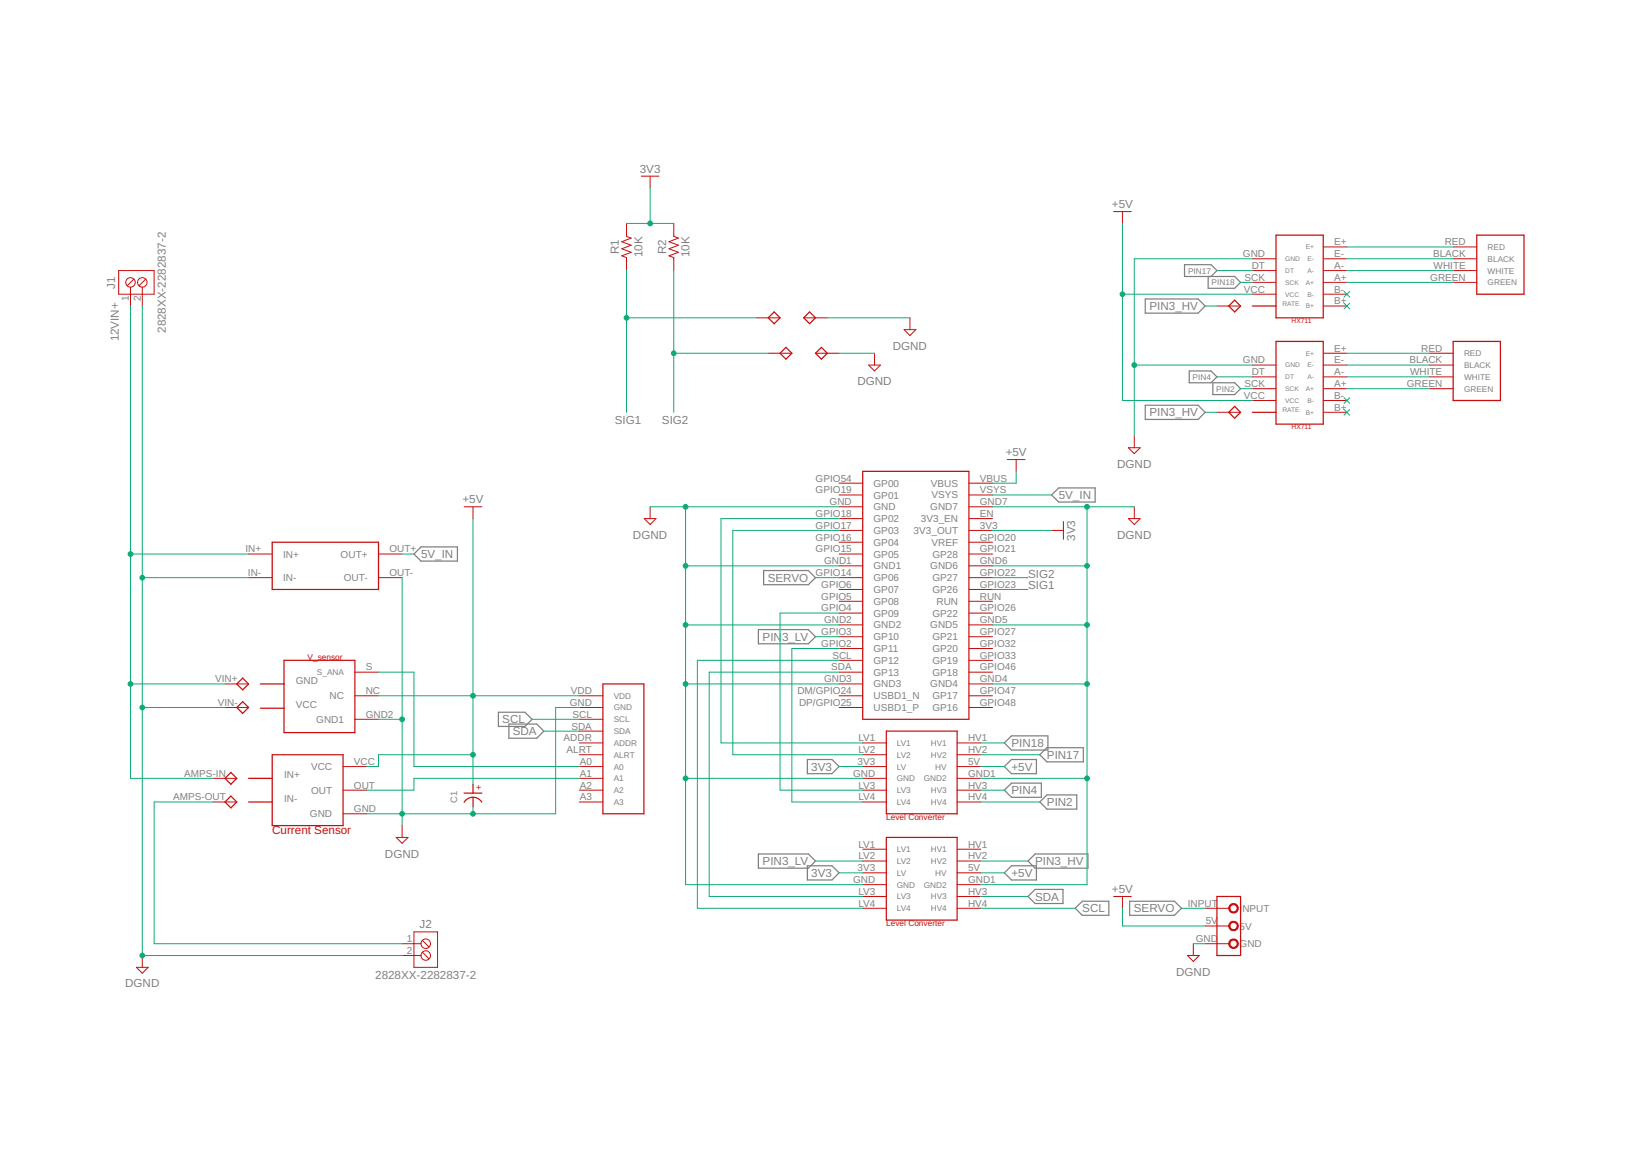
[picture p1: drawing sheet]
<svg xmlns="http://www.w3.org/2000/svg" width="420mm" height="297mm" viewBox="0 0 420 297" stroke-linecap="round" stroke-linejoin="round" font-family="sans-serif">
<g fill="none" stroke="#808080" stroke-width=".32">
<path d="M295.6 77.2h13.6l1.8 1.8-1.8 1.8h-13.6zM311.8 71.4v3h6.8l1.6-1.5-1.6-1.5h-12.9v-3.1h6.8l1.6 1.5-1.6 1.6M306.9 95.7h5.6l1.6 1.6-1.6 1.5h-5.6zM313 98.8h5.6l1.6 1.5-1.6 1.5h-5.6zM295.6 104.6h13.6l1.8 1.8-1.8 1.8h-13.6zM271.4 127.7l1.8-1.8h9.4v3.7h-9.4zM108.6 141.1h9.4v3.7h-9.4l-1.8-1.8zM197.1 147.2h11.5l1.9 1.9-1.9 1.8h-11.5zM195.7 162.5h12.9l1.9 1.8-1.9 1.8h-12.9zM128.6 183.8h6.9l1.8 1.8-1.8 1.9h-6.9zM131.3 186.9h7.2l1.9 1.8-1.9 1.8h-7.2zM208.4 196h6.3l1.9 1.8-1.9 1.9h-6.3z"/>
<path d="M259.2 197.8l1.8-1.8h6.5v3.7h-6.5zM259.2 191.7l1.8-1.8h9.4v3.7h-9.4zM268.4 194.8l1.8-1.8h9.4v3.6h-9.4zM259.2 203.9l1.8-1.8h7.8v3.7h-7.8zM268.4 207l1.8-1.9h7.7v3.7h-7.7zM195.7 220.4h12.9l1.9 1.8-1.9 1.8h-12.9zM208.4 223.4h6.3l1.9 1.9-1.9 1.8h-6.3zM259.2 225.3l1.8-1.9h6.5v3.7h-6.5zM265.3 231.4l1.8-1.9h7.2v3.7h-7.2zM265.3 222.2l1.8-1.8h13.7v3.6h-13.7zM277.5 234.4l1.8-1.8h6.9v3.6h-6.9zM291.5 232.6h11.6l1.8 1.8-1.8 1.8h-11.6z"/>
</g>
<g fill="none" stroke="#c90d0c" stroke-width=".26">
<path d="M161.7 57.7v3.3l1.2 .4-2.4 1 2.4 .9-2.4 .9 2.4 .9-2.4 .9 1.2 .5v3.3M165.5 45.5h4.6M167.8 45.5v3M173.9 57.7v3.3l1.2 .4-2.4 1 2.4 .9-2.4 .9 2.4 .9-2.4 .9 1.2 .5v3.3M287.4 54.6h4.6M289.7 54.6v3.1M30.6 69.8h9.2v6.1h-9.2zM33.7 74.1v4.9M34.5 72l-1.7 1.7M36.7 74.1v4.9M37.6 72l-1.7 1.7M314.1 79h6.1"/>
<path d="M323.2 75.9h6.1M323.2 69.8h6.1M323.2 66.8h6.1M323.2 72.9h6.1M341.5 75.9h6.1M341.5 69.8h6.1M341.5 63.7h6.1M341.5 66.8h6.1M341.5 72.9h6.1M341.5 79h6.1M375 69.8h6.1M375 63.7h6.1"/>
<path d="M375 66.8h6.1M375 72.9h6.1M195.2 82h6.1M198.3 91.2h6.1M207.4 82h6.1M210.5 91.2h6.1M224.2 94.2h3l-1.5 1.5zM225.7 91.2v3M233.3 85.1h3.1l-1.6 1.5zM234.8 82v3.1M323.2 94.2h6.1M323.2 97.3h6.1"/>
<path d="M341.5 91.2h6.1M341.5 94.2h6.1M341.5 97.3h6.1M368.9 91.2h6.1M368.9 94.2h6.1M368.9 97.3h6.1M260 118.6h4.5M262.3 118.6v3M291.2 115.5h3.1l-1.6 1.6zM292.7 112.5v3M314.1 106.4h6.1M323.2 100.3h6.1"/>
<path d="M323.2 103.4h6.1M341.5 100.3h6.1M341.5 103.4h6.1M341.5 106.4h6.1M368.9 100.3h6.1M119.8 130.8h4.6M122.1 130.8v3M166.3 133.8h3l-1.5 1.6zM167.8 130.8v3M216.6 124.7h6.1M216.6 127.7h6.1M216.6 130.8h6.1"/>
<path d="M216.6 133.8h6.1M216.6 136.9h6.1M216.6 139.9h6.1M250.1 124.7h6.1M250.1 127.7h6.1M250.1 130.8h6.1M250.1 133.8h6.1M250.1 136.9h6.1M250.1 139.9h6.1M271.4 136.9h3M274.4 134.6v4.6M291.2 133.8h3.1l-1.6 1.6z"/>
<path d="M292.7 130.8v3M64.2 143h6.1M64.2 149.1h6.1M97.7 143h6.1M97.7 149.1h6.1M216.6 143h6.1M216.6 146h6.1M216.6 149.1h6.1M216.6 152.1h6.1M216.6 155.2h6.1M216.6 158.2h6.1M250.1 143h6.1"/>
<path d="M250.1 146h6.1M250.1 149.1h6.1M250.1 152.1h6.1M250.1 155.2h6.1M250.1 158.2h6.1M58.1 176.5h6.1M91.6 173.5h6.1M91.6 179.6h6.1M149.5 179.6h6.1M216.6 161.3h6.1M216.6 164.3h6.1M216.6 167.4h6.1"/>
<path d="M216.6 170.4h6.1M216.6 173.5h6.1M216.6 176.5h6.1M216.6 179.6h6.1M250.1 161.3h6.1M250.1 164.3h6.1M250.1 167.4h6.1M250.1 170.4h6.1M250.1 173.5h6.1M250.1 176.5h6.1M250.1 179.6h6.1M58.1 182.6h6.1"/>
<path d="M88.5 197.8h6.1M91.6 185.6h6.1M149.5 182.6h6.1M149.5 188.7h6.1M149.5 185.6h6.1M149.5 191.7h6.1M149.5 194.8h6.1M149.5 197.8h6.1M216.6 182.6h6.1M222.7 191.7h6M222.7 194.8h6M222.7 197.8h6"/>
<path d="M247 191.7h6.1M247 194.8h6.1M247 197.8h6.1M250.1 182.6h6.1M55 200.9h6.1M55 207h6.1M88.5 203.9h6.1M88.5 210h6.1M102.3 216.1h3l-1.5 1.5zM103.8 213.1v3M149.5 200.9h6.1M149.5 203.9h6.1"/>
<path d="M149.5 207h6.1M222.7 200.9h6M222.7 203.9h6M222.7 207h6M222.7 219.2h6M247 200.9h6.1M247 203.9h6.1M247 207h6.1M247 219.2h6.1M222.7 234.4h6M222.7 231.4h6M222.7 222.2h6"/>
<path d="M222.7 225.3h6M222.7 228.3h6M247 234.4h6.1M247 231.4h6.1M247 222.2h6.1M247 225.3h6.1M247 228.3h6.1M287.4 231.4h4.6M289.7 231.4v3M311 234.4h6.1M311 239h6.1M35.2 249.6h3l-1.5 1.6z"/>
<path d="M36.7 246.6v3M103.8 243.5h4.8M103.8 246.6h4.8M106.8 240.5h6.1v9.1h-6.1zM109 245.7l1.7 1.7M109 242.7l1.7 1.7M306.5 246.6h3l-1.5 1.5zM308 243.5v3.1M311 243.5h6.1"/>
<circle cx="33.7" cy="72.9" r="1.23"/>
<circle cx="36.7" cy="72.9" r="1.23"/>
<circle cx="109.9" cy="246.6" r="1.23"/>
<circle cx="109.9" cy="243.5" r="1.23"/>
</g>
<g fill="none" stroke="#c90d0c" stroke-width=".32">
<path d="M318.6 77.4l1.6 1.6-1.6 1.5-1.5-1.5zM323.2 79h6.1M329.3 60.7h12.2v21.3h-12.2zM381.1 60.7h12.2v15.2h-12.2zM199.8 80.5l1.5 1.5-1.5 1.5-1.5-1.5zM201.3 91.2l1.5-1.6 1.6 1.6-1.6 1.5zM207.4 82l1.5-1.5 1.6 1.5-1.6 1.5zM212 89.6l1.5 1.6-1.5 1.5-1.5-1.5zM329.3 88.1h12.2v21.4h-12.2zM375 88.1h12.2v15.3h-12.2zM318.6 104.9l1.6 1.5-1.6 1.5-1.5-1.5zM323.2 106.4h6.1"/>
<path d="M70.3 139.9h27.4v12.2h-27.4zM222.7 121.6h27.4v64h-27.4zM62.6 175l1.6 1.5-1.6 1.5-1.5-1.5zM67.2 176.5h6.1M73.3 170.4h18.3v18.7h-18.3zM155.6 176.5h10.6v33.5h-10.6zM61.1 182.6l1.5-1.5 1.6 1.5-1.6 1.5zM67.2 182.8h6.1M70.3 194.8h18.2v18.3h-18.2zM228.7 188.7h18.3v21.3h-18.3zM58.1 200.9l1.5-1.6 1.5 1.6-1.5 1.5zM58.1 207l1.5-1.6 1.5 1.6-1.5 1.5z"/>
<path d="M64.2 200.9h6.1M64.2 207h6.1M119.8 204.7h4.6M122.1 202.4v2.3M122.1 205.7v2.5M124.3 207a2.67 2.67 0 0 0-4.5 0M228.7 216.1h18.3v21.3h-18.3zM314.1 231.4h6.1v15.2h-6.1z"/>
</g>
<g fill="#c90d0c" stroke="#c90d0c" stroke-width=".26">
<path d="M317.5 233.5a1.24 1.24 0 0 1 1.9 .3 1.24 1.24 0 0 1-.7 1.8 1.24 1.24 0 0 1-1.6-1.2h.3a.93 .93 0 0 1 1.3-.9 .93 .93 0 0 1 .3 1.6 .93 .93 0 0 1-1.5-.4l-.1-.3h-.3z" fill-rule="evenodd"/>
<path d="M317.5 238.1a1.24 1.24 0 0 1 1.9 .2 1.24 1.24 0 0 1-.7 1.9 1.24 1.24 0 0 1-1.6-1.2h.3a.93 .93 0 0 1 1.3-.9 .93 .93 0 0 1 .3 1.5 .93 .93 0 0 1-1.5-.4l-.1-.2h-.3z" fill-rule="evenodd"/>
<path d="M317.5 242.6a1.24 1.24 0 0 1 1.9 .3 1.24 1.24 0 0 1-.7 1.8 1.24 1.24 0 0 1-1.6-1.2h.3a.93 .93 0 0 1 1.3-.8 .93 .93 0 0 1 .3 1.5 .93 .93 0 0 1-1.5-.4l-.1-.3h-.3z" fill-rule="evenodd"/>
</g>
<g fill="none" stroke="#0dab76" stroke-width=".26">
<path d="M161.7 57.7h12.2M167.8 48.5v9.2M289.7 57.7v45.7h33.5M33.7 79v121.9h21.3M36.7 79v167.6h67.1M161.7 69.8v36.6M173.9 69.8v36.6M289.7 75.9h33.5M311 79h3.1M314.1 69.8h9.1M320.2 72.9h3M323.2 66.8h-30.5v45.7"/>
<path d="M346.9 75.2l1.4 1.5M346.9 78.3l1.4 1.4M347.6 72.9h27.4M347.6 69.8h27.4M347.6 66.8h27.4M347.6 63.7h27.4M348.3 75.2l-1.4 1.5M348.3 78.3l-1.4 1.4M161.7 82h33.5M173.9 91.2h24.4M213.5 82h21.3M216.6 91.2h9.1"/>
<path d="M292.7 94.2h30.5M314.1 97.3h9.1M347.6 97.3h21.3M347.6 91.2h21.3M347.6 94.2h21.3M311 106.4h3.1M320.2 100.3h3M346.9 102.6l1.4 1.5M346.9 105.7l1.4 1.4M347.6 100.3h21.3M348.3 102.6l-1.4 1.5M348.3 105.7l-1.4 1.4"/>
<path d="M122.1 133.8v68.6M167.8 130.8h48.8M176.9 130.8v97.5h45.8M216.6 136.9h-27.5v57.9h33.6M216.6 133.8h-30.5v57.9h36.6M256.2 136.9h15.2M256.2 130.8h36.5M256.2 127.7h15.2M262.3 121.6v3.1h-6.1M280.5 130.8v97.5h-27.4M33.7 143h30.5M36.7 149.1h27.5"/>
<path d="M103.8 149.1v64M103.8 143h3M176.9 146h39.7M210.5 149.1h6.1M216.6 158.2h-15.3v45.7h21.4M256.2 146h24.3M256.2 149.1h9.1M256.2 152.1h9.1M33.7 176.5h24.4M97.7 173.5h9.1v24.3h42.7M97.7 179.6h51.8M176.9 161.3h39.7"/>
<path d="M176.9 176.5h39.7M210.5 164.3h6.1M216.6 167.4h-12.2v39.6h18.3M216.6 170.4h-36.6v64h42.7M216.6 173.5h-33.6v57.9h39.7M256.2 161.3h24.3M256.2 176.5h24.3M36.7 182.6h21.4M97.7 185.6h6.1M122.1 194.8h-24.4v3h-3.1M137.3 185.6h12.2M140.4 188.7h9.1"/>
<path d="M149.5 182.6h-6.1v27.4h-48.8M216.6 197.8h6.1M253.1 197.8h6.1M253.1 191.7h6.1M253.1 194.8h15.3M55 207h-15.2v36.5h64M122.1 208.2v1.8M149.5 200.9h-42.7v3h-12.2M176.9 200.9h45.8M253.1 207h15.3M253.1 203.9h6.1M253.1 200.9h27.4"/>
<path d="M210.5 222.2h12.2M216.6 225.3h6.1M253.1 225.3h6.1M253.1 234.4h24.4M253.1 231.4h12.2M253.1 222.2h12.2M289.7 234.4v4.6h21.3M304.9 234.4h6.1M308 243.5h3"/>
</g>
<g fill="#0dab76" stroke="#0dab76" stroke-width=".26">
<circle cx="167.8" cy="57.7" r=".61"/>
<circle cx="176.9" cy="130.8" r=".61"/>
<circle cx="176.9" cy="146" r=".61"/>
<circle cx="176.9" cy="161.3" r=".61"/>
<circle cx="176.9" cy="176.5" r=".61"/>
<circle cx="176.9" cy="200.9" r=".61"/>
<circle cx="103.8" cy="185.6" r=".61"/>
<circle cx="103.8" cy="210" r=".61"/>
<circle cx="122.1" cy="210" r=".61"/>
<circle cx="36.7" cy="149.1" r=".61"/>
<circle cx="36.7" cy="246.6" r=".61"/>
<circle cx="36.7" cy="182.6" r=".61"/>
<circle cx="280.5" cy="176.5" r=".61"/>
<circle cx="280.5" cy="161.3" r=".61"/>
<circle cx="280.5" cy="146" r=".61"/>
<circle cx="280.5" cy="130.8" r=".61"/>
<circle cx="280.5" cy="200.9" r=".61"/>
<circle cx="292.7" cy="94.2" r=".61"/>
<circle cx="289.7" cy="75.9" r=".61"/>
<circle cx="122.1" cy="179.6" r=".61"/>
<circle cx="122.1" cy="194.8" r=".61"/>
<circle cx="33.7" cy="143" r=".61"/>
<circle cx="33.7" cy="176.5" r=".61"/>
<circle cx="161.7" cy="82" r=".61"/>
<circle cx="173.9" cy="91.2" r=".61"/>
</g>
<g font-size="3" fill="#808080">
<text x="165.1" y="44.5">3V3</text>
<text x="287" y="53.7">+5V</text>
<text x="159.7" y="65.7" transform="rotate(-90 159.7 65.7)">R1</text>
<text x="171.9" y="65.7" transform="rotate(-90 171.9 65.7)">R2</text>
<text x="165.8" y="66.4" transform="rotate(-90 165.8 66.4)">10K</text>
<text x="178" y="66.4" transform="rotate(-90 178 66.4)">10K</text>
<text x="29.7" y="74.5" transform="rotate(-90 29.7 74.5)">J1</text>
<text x="296.7" y="80.1">PIN3_HV</text>
<text x="30.6" y="88.1" transform="rotate(-90 30.6 88.1)">12VIN+</text>
<text x="42.8" y="85.9" transform="rotate(-90 42.8 85.9)">2828XX-2282837-2</text>
<text x="230.4" y="90.3">DGND</text>
<text x="221.3" y="99.4">DGND</text>
<text x="296.7" y="107.5">PIN3_HV</text>
<text x="158.6" y="109.5">SIG1</text>
<text x="170.8" y="109.5">SIG2</text>
<text x="259.6" y="117.7">+5V</text>
<text x="288.3" y="120.7">DGND</text>
<text x="119.4" y="129.9">+5V</text>
<text x="273.2" y="128.8">5V_IN</text>
<text x="163.4" y="139">DGND</text>
<text x="277.5" y="139.6" transform="rotate(-90 277.5 139.6)">3V3</text>
<text x="288.3" y="139">DGND</text>
<text x="108.7" y="144">5V_IN</text>
<text x="265.3" y="149.1">SIG2</text>
<text x="198.1" y="150.1">SERVO</text>
<text x="265.3" y="152.1">SIG1</text>
<text x="196.8" y="165.4">PIN</text>
<text x="201.8" y="165.4">3_LV</text>
<text x="129.6" y="186.7">SCL</text>
<text x="132.3" y="189.8">SDA</text>
<text x="261" y="192.8">PIN18</text>
<text x="270.2" y="195.9">PIN17</text>
<text x="209.4" y="198.9">3V3</text>
<text x="261" y="198.9">+5V</text>
<text x="261" y="205">PIN4</text>
<text x="270.2" y="208">PIN2</text>
<text x="99.4" y="221.3">DGND</text>
<text x="196.8" y="223.3">PIN3_LV</text>
<text x="209.4" y="226.3">3V3</text>
<text x="261" y="226.3">+5V</text>
<text x="267.1" y="223.3">PIN3_HV</text>
<text x="267.1" y="232.4">SDA</text>
<text x="287" y="230.4">+5V</text>
<text x="108.3" y="239.6">J2</text>
<text x="279.3" y="235.5">SCL</text>
<text x="292.6" y="235.5">SERVO</text>
<text x="303.6" y="251.8">DGND</text>
<text x="32.3" y="254.8">DGND</text>
<text x="96.8" y="252.7">2828XX-2282837-2</text>
</g>
<text font-size="3" fill="#c90d0c" x="70.3" y="215.2">Current Sensor</text>
<g font-size="2.6" fill="#808080">
<text x="344.3" y="63.3">E+</text>
<text x="372.9" y="63.3">RED</text>
<text x="320.8" y="66.4">GND</text>
<text x="323.1" y="69.4">DT</text>
<text x="344.3" y="66.4">E-</text>
<text x="344.3" y="69.4">A-</text>
<text x="369.9" y="66.4">BLACK</text>
<text x="370" y="69.4">WHITE</text>
<text x="33.3" y="77.8" transform="rotate(-90 33.3 77.8)">1</text>
<text x="36.3" y="77.8" transform="rotate(-90 36.3 77.8)">2</text>
<text x="321" y="75.5">VCC</text>
<text x="321.2" y="72.5">SCK</text>
<text x="344.3" y="72.5">A+</text>
<text x="344.3" y="75.5">B-</text>
<text x="369.1" y="72.5">GREEN</text>
<text x="344.3" y="78.6">B+</text>
<text x="320.8" y="93.8">GND</text>
<text x="344.3" y="90.7">E+</text>
<text x="344.3" y="93.8">E-</text>
<text x="363.8" y="93.8">BLACK</text>
<text x="366.8" y="90.7">RED</text>
<text x="321.2" y="99.9">SCK</text>
<text x="323.1" y="96.8">DT</text>
<text x="344.3" y="96.8">A-</text>
<text x="344.3" y="99.9">A+</text>
<text x="363" y="99.9">GREEN</text>
<text x="363.9" y="96.8">WHITE</text>
<text x="321" y="102.9">VCC</text>
<text x="344.3" y="102.9">B-</text>
<text x="344.3" y="106">B+</text>
<text x="210.5" y="124.3">GPIO54</text>
<text x="225.4" y="125.6">GP00</text>
<text x="240.2" y="125.6">VBUS</text>
<text x="252.9" y="124.3">VBUS</text>
<text x="210.5" y="127.3">GPIO19</text>
<text x="214.1" y="130.4">GND</text>
<text x="225.4" y="128.7">GP01</text>
<text x="225.4" y="131.7">GND</text>
<text x="240.1" y="131.7">GND7</text>
<text x="240.4" y="128.6">VSYS</text>
<text x="252.9" y="130.4">GND7</text>
<text x="252.9" y="127.3">VSYS</text>
<text x="210.5" y="133.4">GPIO18</text>
<text x="210.5" y="136.5">GPIO17</text>
<text x="225.4" y="134.7">GP02</text>
<text x="225.4" y="137.8">GP03</text>
<text x="235.8" y="137.8">3V3_OUT</text>
<text x="237.7" y="134.7">3V3_EN</text>
<text x="252.9" y="136.5">3V3</text>
<text x="252.9" y="133.4">EN</text>
<text x="63.4" y="142.6">IN+</text>
<text x="73.1" y="143.9">IN+</text>
<text x="87.9" y="143.9">OUT+</text>
<text x="100.5" y="142.6">OUT+</text>
<text x="210.5" y="139.5">GPIO16</text>
<text x="210.5" y="142.6">GPIO15</text>
<text x="225.4" y="140.8">GP04</text>
<text x="225.4" y="143.9">GP05</text>
<text x="240.4" y="140.8">VREF</text>
<text x="240.7" y="143.9">GP28</text>
<text x="252.9" y="142.6">GPIO21</text>
<text x="252.9" y="139.5">GPIO20</text>
<text x="64" y="148.6">IN-</text>
<text x="73.1" y="150">IN-</text>
<text x="88.7" y="150">OUT-</text>
<text x="100.5" y="148.6">OUT-</text>
<text x="210.5" y="148.6">GPIO14</text>
<text x="212.7" y="145.6">GND1</text>
<text x="225.4" y="146.9">GND1</text>
<text x="225.4" y="150">GP06</text>
<text x="240.1" y="146.9">GND6</text>
<text x="240.7" y="150">GP27</text>
<text x="252.9" y="148.6">GPIO22</text>
<text x="252.9" y="145.6">GND6</text>
<text x="211.9" y="151.7">GPIO6</text>
<text x="211.9" y="154.7">GPIO5</text>
<text x="225.4" y="153">GP07</text>
<text x="240.7" y="153">GP26</text>
<text x="252.9" y="154.7">RUN</text>
<text x="252.9" y="151.7">GPIO23</text>
<text x="211.9" y="157.8">GPIO4</text>
<text x="212.7" y="160.8">GND2</text>
<text x="225.4" y="156.1">GP08</text>
<text x="225.4" y="159.1">GP09</text>
<text x="240.7" y="159.1">GP22</text>
<text x="241.7" y="156.1">RUN</text>
<text x="252.9" y="160.8">GND5</text>
<text x="252.9" y="157.8">GPIO26</text>
<text x="211.9" y="163.9">GPIO3</text>
<text x="211.9" y="166.9">GPIO2</text>
<text x="225.4" y="162.2">GND2</text>
<text x="225.4" y="165.2">GP10</text>
<text x="240.1" y="162.2">GND5</text>
<text x="240.7" y="165.2">GP21</text>
<text x="252.9" y="166.9">GPIO32</text>
<text x="252.9" y="163.9">GPIO27</text>
<text x="94.4" y="173">S</text>
<text x="214.5" y="173">SDA</text>
<text x="214.8" y="170">SCL</text>
<text x="225.4" y="168.3">GP11</text>
<text x="225.4" y="171.3">GP12</text>
<text x="240.7" y="171.3">GP19</text>
<text x="240.7" y="168.3">GP20</text>
<text x="252.9" y="173">GPIO46</text>
<text x="252.9" y="170">GPIO33</text>
<text x="55.5" y="176.1">VIN+</text>
<text x="76.4" y="176.5">GND</text>
<text x="94.4" y="179.1">NC</text>
<text x="147.3" y="179.1">VDD</text>
<text x="205.8" y="179.1">DM/GPIO24</text>
<text x="212.7" y="176.1">GND3</text>
<text x="225.4" y="174.4">GP13</text>
<text x="225.4" y="177.4">GND3</text>
<text x="240.1" y="177.4">GND4</text>
<text x="240.7" y="174.4">GP18</text>
<text x="252.9" y="179.1">GPIO47</text>
<text x="252.9" y="176.1">GND4</text>
<text x="56.2" y="182.2">VIN-</text>
<text x="76.4" y="182.6">VCC</text>
<text x="85.1" y="180.5">NC</text>
<text x="94.4" y="185.2">GND2</text>
<text x="147.1" y="182.2">GND</text>
<text x="147.8" y="185.2">SCL</text>
<text x="206.2" y="182.2">DP/GPIO25</text>
<text x="225.4" y="180.5">USBD1_N</text>
<text x="225.4" y="183.5">USBD1_P</text>
<text x="240.7" y="183.5">GP16</text>
<text x="240.7" y="180.5">GP17</text>
<text x="252.9" y="182.2">GPIO48</text>
<text x="81.6" y="186.5">GND1</text>
<text x="145.5" y="191.3">ADDR</text>
<text x="147.5" y="188.3">SDA</text>
<text x="221.5" y="191.3">LV1</text>
<text x="249.8" y="191.3">HV1</text>
<text x="91.3" y="197.4">VCC</text>
<text x="146.2" y="194.4">ALRT</text>
<text x="149.6" y="197.4">A0</text>
<text x="221.3" y="197.4">3V3</text>
<text x="221.5" y="194.4">LV2</text>
<text x="249.8" y="197.4">5V</text>
<text x="249.8" y="194.4">HV2</text>
<text x="47.6" y="200.5">AMPS-IN</text>
<text x="73.3" y="200.9">IN+</text>
<text x="80.3" y="198.7">VCC</text>
<text x="91.3" y="203.5">OUT</text>
<text x="149.6" y="200.5">A1</text>
<text x="149.6" y="203.5">A2</text>
<text x="220.2" y="200.5">GND</text>
<text x="221.5" y="203.5">LV3</text>
<text x="249.8" y="203.5">HV3</text>
<text x="249.8" y="200.5">GND1</text>
<text x="44.7" y="206.5">AMPS-OUT</text>
<text x="73.3" y="207">IN-</text>
<text x="80.3" y="204.8">OUT</text>
<text x="91.3" y="209.6">GND</text>
<text x="149.6" y="206.5">A3</text>
<text x="221.5" y="206.5">LV4</text>
<text x="249.8" y="206.5">HV4</text>
<text x="80" y="210.9">GND</text>
<text x="221.5" y="218.7">LV1</text>
<text x="221.5" y="221.8">LV2</text>
<text x="249.8" y="221.8">HV2</text>
<text x="249.8" y="218.7">HV1</text>
<text x="220.2" y="227.9">GND</text>
<text x="221.3" y="224.8">3V3</text>
<text x="249.8" y="227.9">GND1</text>
<text x="249.8" y="224.8">5V</text>
<text x="221.5" y="230.9">LV3</text>
<text x="221.5" y="234">LV4</text>
<text x="249.8" y="234">HV4</text>
<text x="249.8" y="230.9">HV3</text>
<text x="306.6" y="234">INPUT</text>
<text x="311.2" y="238.5">5V</text>
<text x="319.9" y="235.3">I</text>
<text x="319.9" y="239.9">5V</text>
<text x="320.6" y="235.3">NPUT</text>
<text x="105" y="243.1">1</text>
<text x="308.6" y="243.1">GND</text>
<text x="319.9" y="244.5">GND</text>
<text x="105" y="246.2">2</text>
</g>
<text font-size="2.4" fill="#c90d0c" x="124.4" y="203.9" transform="rotate(-90 124.4 203.9)">+</text>
<text font-size="2.4" fill="#808080" x="118" y="207.1" transform="rotate(-90 118 207.1)">C1</text>
<g font-size="2.1" fill="#808080">
<text x="383.9" y="64.5">RED</text>
<text x="306.6" y="70.6">PIN17</text>
<text x="383.9" y="67.6">BLACK</text>
<text x="383.9" y="70.6">WHITE</text>
<text x="312.7" y="73.6">PIN18</text>
<text x="383.9" y="73.6">GREEN</text>
<text x="377.8" y="91.9">RED</text>
<text x="377.8" y="95">BLACK</text>
<text x="307.8" y="98">PIN4</text>
<text x="313.9" y="101.1">PIN2</text>
<text x="377.8" y="98">WHITE</text>
<text x="377.8" y="101.1">GREEN</text>
<text x="81.8" y="174.2">S_ANA</text>
<text x="158.4" y="180.3">VDD</text>
<text x="158.4" y="183.4">GND</text>
<text x="158.4" y="189.5">SDA</text>
<text x="158.4" y="186.4">SCL</text>
<text x="158.4" y="192.5">ADDR</text>
<text x="158.4" y="195.5">ALRT</text>
<text x="231.4" y="192.5">LV1</text>
<text x="231.4" y="195.5">LV2</text>
<text x="240.2" y="195.5">HV2</text>
<text x="240.2" y="192.5">HV1</text>
<text x="158.4" y="198.6">A0</text>
<text x="158.4" y="201.6">A1</text>
<text x="231.4" y="198.6">LV</text>
<text x="231.4" y="201.6">GND</text>
<text x="238.4" y="201.6">GND2</text>
<text x="241.4" y="198.6">HV</text>
<text x="158.4" y="204.7">A2</text>
<text x="158.4" y="207.7">A3</text>
<text x="231.4" y="204.7">LV3</text>
<text x="231.4" y="207.7">LV4</text>
<text x="240.2" y="207.7">HV4</text>
<text x="240.2" y="204.7">HV3</text>
<text x="231.4" y="219.9">LV1</text>
<text x="240.2" y="219.9">HV1</text>
<text x="231.4" y="223">LV2</text>
<text x="231.4" y="226">LV</text>
<text x="240.2" y="223">HV2</text>
<text x="241.4" y="226">HV</text>
<text x="231.4" y="229.1">GND</text>
<text x="231.4" y="232.1">LV3</text>
<text x="238.4" y="229.1">GND2</text>
<text x="240.2" y="232.1">HV3</text>
<text x="231.4" y="235.2">LV4</text>
<text x="240.2" y="235.2">HV4</text>
</g>
<g font-size="2.1" fill="#c90d0c">
<text x="79.4" y="170.4">V_sensor</text>
<text x="228.7" y="211.5">Level Converter</text>
<text x="228.7" y="239">Level Converter</text>
</g>
<g font-size="1.7" fill="#808080">
<text x="337" y="64.4">E+</text>
<text x="331.7" y="70.4">DT</text>
<text x="331.7" y="67.4">GND</text>
<text x="337.4" y="67.4">E-</text>
<text x="337.4" y="70.5">A-</text>
<text x="331.7" y="76.5">VCC</text>
<text x="331.7" y="73.5">SCK</text>
<text x="337" y="73.5">A+</text>
<text x="337.4" y="76.6">B-</text>
<text x="331" y="79">RATE</text>
<text x="337" y="79.6">B+</text>
<text x="331.7" y="94.8">GND</text>
<text x="337" y="91.8">E+</text>
<text x="337.4" y="94.8">E-</text>
<text x="331.7" y="100.9">SCK</text>
<text x="331.7" y="97.9">DT</text>
<text x="337" y="100.9">A+</text>
<text x="337.4" y="97.9">A-</text>
<text x="331" y="106.4">RATE</text>
<text x="331.7" y="104">VCC</text>
<text x="337" y="107">B+</text>
<text x="337.4" y="104">B-</text>
</g>
<g font-size="1.7" fill="#c90d0c">
<text x="333.3" y="83.3">HX711</text>
<text x="333.3" y="110.7">HX711</text>
</g>
</svg>
